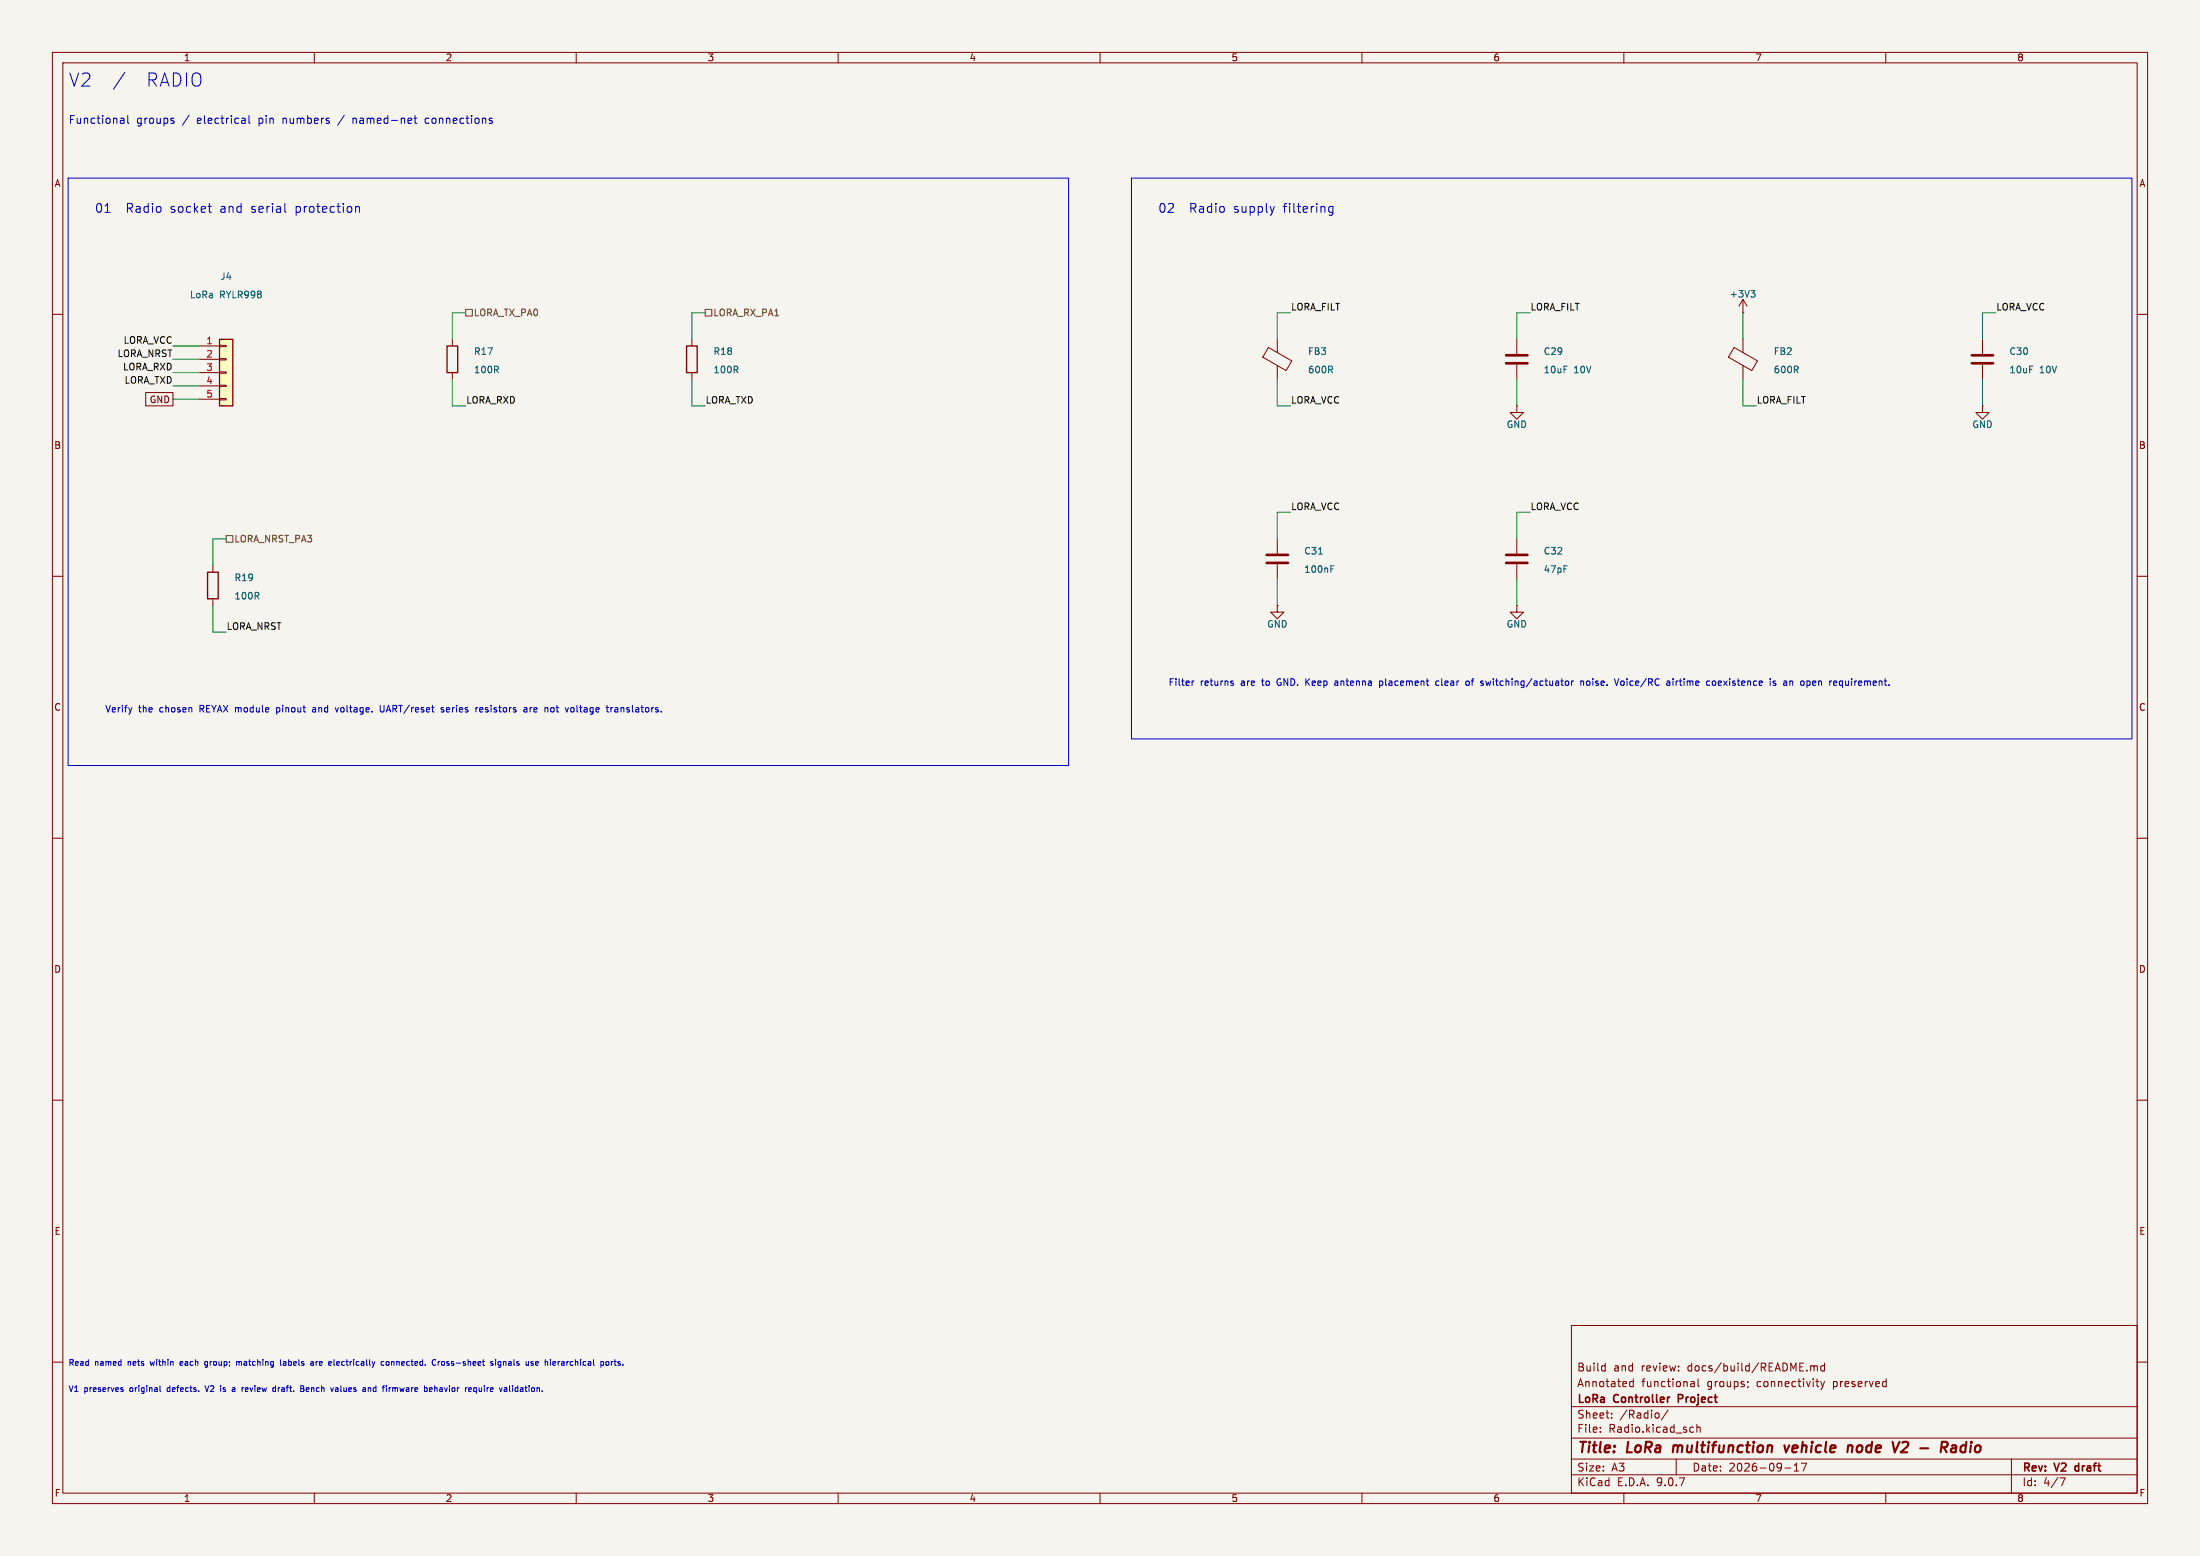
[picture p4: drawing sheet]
<svg xmlns="http://www.w3.org/2000/svg" width="420mm" height="297mm" viewBox="0 0 420 297" stroke-linecap="round" stroke-linejoin="round" font-family="sans-serif">
<path d="M0 0h420v297h-420z" fill="#f5f4ef" stroke="#f5f4ef" stroke-width=".19"/>
<g fill="none" stroke="#840000" stroke-width=".19">
<path d="M10 10h400v277h-400zM12 12h396v273h-396zM60 10v2M110 10v2M160 10v2M210 10v2M260 10v2M310 10v2M360 10v2M10 60h2M132.1 64.8v1.2M132.1 71.1v1.3"/>
<path d="M242.1 66.3l4.5 2.6-1.1 1.8-4.4-2.5zM243.8 64.8v2.5M243.8 69.8v2.6M289.6 77.5v1.2h1.2l-1.2 1.3-1.3-1.3h1.3M289.6 77.5h.1M289.6 64.8v2.8M289.6 69.6v2.8M408 60h2M10 110h2M40.6 108v1.2M40.6 114.3v1.3M408 110h2"/>
<path d="M10 160h2M408 160h2M10 210h2M408 210h2M300 253h108v32h-108zM10 260h2M300 278.5h108M300 274.5h108M300 268.5h108M305.5 273.2v.2M305.5 272.5v.1M306 260.7l.4 .1"/>
<path d="M306.4 260.2v1.5M306.4 261.6l-.4 .1M307.7 270.5v.2M307.7 269.8v.1M311.1 264.4l.3 .3 .4-.1M311.8 263.2v1.5M311.8 263.8l-.4-.1-.3 .3M316.6 269.8l.1 .2-.1 .6M318.4 269.1l-1.2 1.9M320 278.5v3M322.8 264.6h.6M322.8 263.8h.6v.9"/>
<path d="M322.9 272.4l.4 .1M323.3 273.3l-.4 .1M323.4 264l-.6 .2M323.9 272.5l.3-.1 .3 .1 .1 .9M323.9 271.9v1.5M324.2 263.2v1.3l.2 .2M333.7 263.8v.1M333.7 264.6l-.1 .3M342.5 279.7l.4-.4v1.5M343.9 279.3h1l-.7 1.5M345.7 260.8l.4-.1 .2 .2M345.7 260.7v1"/>
<path d="M346.3 260.9l.2-.2 .4 .1v.9M346.3 260.9v.8M346.7 263.7h.5M347.1 264.7h.1M347.6 263.7l.3 1M347.9 264.7l-.3 .5M348.3 263.7l-.4 1M348.3 260.8l-.4-.1-.3 .3 .1 .6h.6M348.3 260.2v1.5M384 278.5v6.5M408 260h2M60 285v2"/>
<path d="M110 285v2M160 285v2M210 285v2M260 285v2M300 281.5h108M310 285v2M340.7 280.2h1.2M342.5 280.8h.9M360 285v2M393.2 282.1h1l-.6 1.5"/>
</g>
<path d="M320.4 267h.6M321 266.2h-.6v1.5M396.2 279.9v.7" fill="none" stroke="#840000" stroke-width=".3"/>
<path d="M319.5 275.9l-.2 1.3M340.6 275.9l.4 1.3 .6-1.3M352.8 276.1a.49 .49 0 0 1 .9 .1l-.2 1M364.1 275.3l-.6-.1-.3 .2M364.1 276.1l-1.2 1.1h1.2M371.7 276.1a.51 .51 0 0 0-.2-.9h-.8l-.2 2M372.5 277.1h.8M372.6 276h.8l-.1 1.2M373.4 276.3l-.8 .2M374.7 275.9l-.4 .4-.1 .5 .2 .3 .6 .1" fill="none" stroke="#840000" stroke-width=".4"/>
<path d="M287.5 67.8h4.1M287.5 69.3h4.1" fill="none" stroke="#840000" stroke-width=".51"/>
<path d="M131.1 66h2v5.1h-2zM39.6 109.2h2.1v5.1h-2.1z" fill="none" stroke="#840000" stroke-width=".25"/>
<path d="M41.9 64.8h2.5v12.7h-2.5z" fill="#ffffc2"/>
<path d="M41.9 64.8h2.5v12.7h-2.5zM85.3 66h2.1v5.1h-2.1z" fill="none" stroke="#840000" stroke-width=".25"/>
<g fill="none" stroke="#840000" stroke-width=".19">
<path d="M332.7 59.7h.1M332.7 57.2v2.5M332.7 57.2l-.7 1.2M332.7 57.2l.8 1.2M27.8 74.9h5.2v2.6h-5.2zM38.1 66h3.8M38.1 68.6h3.8M38.1 71.1h3.8M38.1 73.7h3.8M38.1 76.2h3.8M41.9 65.9h1.3v.3h-1.3zM41.9 68.5h1.3v.2h-1.3z"/>
<path d="M41.9 71h1.3v.2h-1.3zM41.9 73.5h1.3v.3h-1.3zM41.9 76.1h1.3v.2h-1.3zM86.4 64.8v1.2M86.4 71.1v1.3M331 66.3l4.5 2.6-1.1 1.8-4.4-2.5zM332.7 64.8v2.5M332.7 69.8v2.6M378.5 77.5v1.2h1.2l-1.2 1.3-1.3-1.3h1.3M378.5 77.5h.1M378.5 64.8v2.8M378.5 69.6v2.8"/>
<path d="M243.8 115.6v1.2h1.3l-1.3 1.3-1.2-1.3h1.2M243.8 115.6h.1M243.8 102.9v2.8M243.8 107.7v2.8M289.6 115.6v1.2h1.2l-1.2 1.3-1.3-1.3h1.3M289.6 115.6h.1M289.6 102.9v2.8M289.6 107.7v2.8"/>
</g>
<path d="M376.4 67.8h4.1M376.4 69.3h4.1M241.8 105.9h4.1M241.8 107.4h4.1M287.5 105.9h4.1M287.5 107.4h4.1" fill="none" stroke="#840000" stroke-width=".51"/>
<path d="M334.3 55.4h.7l-.4 .5M334.8 55.9l.2 .3v.3l-.2 .2M251.7 105.8h.7M254.1 108.6h.4M254.1 108h.6" fill="none" stroke="#006464" stroke-width=".19"/>
<path d="M88.9 59.1h1.3v1.2h-1.3zM134.6 59.1h1.3v1.2h-1.3zM43.2 102.2h1.2v1.3h-1.2z" fill="none" stroke="#725600" stroke-width=".19"/>
<g fill="none" stroke="#009600" stroke-width=".19">
<path d="M88.9 59.7h-2.5v5.1M134.6 59.7h-2.5v5.1M246.4 59.7h-2.6v5.1M292.1 59.7h-2.5v5.1M332.7 59.7v5.1M381 59.7h-2.5v5.1M33 66h5.1M33 68.6h5.1M33 71.1h5.1M33 73.7h5.1M33 76.2h5.1M86.4 72.4v5.1h2.5"/>
<path d="M132.1 72.4v5.1h2.5M243.8 72.4v5.1h2.6M289.6 72.4v5.1M332.7 72.4v5.1h2.6M378.5 72.4v5.1M246.4 97.8h-2.6v5.1M292.1 97.8h-2.5v5.1M40.6 115.6v5.1h2.6M43.2 102.9h-2.6v5.1M243.8 110.5v5.1M289.6 110.5v5.1"/>
</g>
<g fill="none" stroke="#0000c2" stroke-width=".19">
<path d="M23.8 13.8l-2.1 3.2M13 34h191v112.1h-191zM23.2 22.6h.3l.2 .2v.8M23.7 23.5l-.5 .1M23.7 22.9l-.5 .1M24.4 22.1v1.2l.2 .3M33 23.1l.2 .2-.2 .3M33 22.6h.2M39.7 39.4h.7M46.3 22.6h.3l.2 .2v.8M46.8 23.5l-.5 .1M46.8 22.9l-.5 .1"/>
<path d="M47.5 22.1v1.2l.2 .3M67.4 22.6v1M67.5 22.6l-.1 .1M67.9 39.6l.2-.2 .4 .1 .1 1M67.9 39.4v1.1M79 22.6h.6M79.2 22.1v1.2l.4 .3M81.5 22.6l-.3 .2v.5l.3 .3M93.8 23.1l.2 .2-.2 .3M93.8 22.6h.2M216 34h191v107h-191zM243.3 39.4l-.4 1.1"/>
<path d="M254.5 39.4v1.4l-.4 .3-.4-.1M254.5 39.5l-.5-.1-.4 .3v.5l.2 .3h.7M20 40.5h1M40.2 40.5h.2M54.4 40.5h.2M25.2 135.1l-.3 .8M52.8 135.1v1.2M52.8 135.8l.1 .1M52.9 135.1h-.1M60.1 135.1h-.4M60.1 135.4h-.3l-.1 .2v.2l.4 .1M64 135.1l.3 .8 .3-.8"/>
<path d="M72.6 134.6v1.1l.2 .2 .4-.1 .1-.1v-1.1M84.7 135.1h-.3l-.2 .1 .1 .2 .4 .1v.3h-.5M91.2 135.1l-.3 .1M92 135.1l-.4 .1v.6l.4 .1M92.2 135.4l-.6 .1M100 135.1h.5l.1 .8M100.6 135.4h-.4l-.2 .2 .2 .3 .4-.1M101.2 135.1v.8M101.4 135.1l-.2 .2M105.7 135.1h-.3l-.3 .2 .1 .5 .2 .1 .3-.1M109.1 135.1h.3l.2 .2-.1 .5-.1 .1-.3-.1M116.6 135.1v.8"/>
<path d="M117 135.1l-.4 .2M117.8 135.1h-.4M117.8 135.4h-.3l-.2 .2 .1 .2 .4 .1M227.6 130v.8M227.9 130l-.3 .2M235.1 130h.3M235.1 130.4l.3 .1 .1 .1-.4 .2M255.2 130h-.3M255.3 130.3h-.3l-.2 .2 .1 .3h.4M263.4 130h.3l.2 .1M263.4 130v1.2M263.9 130.7l-.2 .1h-.3"/>
<path d="M274.7 130h-.4l-.2 .2 .1 .6h.5M279.9 130h.3l.3 .2v.4l-.3 .2h-.3l-.1-.2zM283.6 130l.3 .8M299.1 130h.3l.1 .2-.1 .5-.3 .1M300 130v.8M300.4 130l-.4 .2M301.8 130.1l.2-.1h.3v.8M301.8 130v.8M303.1 130l-.2 .2v.4l.2 .2M309 129.6l-.4 1.2M309.9 130h-.3l-.2 .2 .1 .5 .1 .1h.3M318.3 130h.4l.1 .8"/>
<path d="M318.8 130.8h-.5M318.8 130.3h-.5M319.4 129.6v.1M319.4 130v.8M326.3 130h.1M326.4 130.8h-.1M326.9 130.1l.2-.1 .4 .1v.5l-.1 .2h-.3l-.2-.1zM339 130h-.3l-.2 .2v.1l.5 .2v.3h-.5M346.5 130l-.5 .2 .1 .6h.4M346.7 130.3l-.7 .1M351.2 130h.5M351.2 130.8h.5"/>
<path d="M351.7 130v1.2M34.7 259.9l-.3 .1v.6h.3M39.5 259.9l-.4 .2v.4l.4 .1M45.2 260l.3-.1 .1 .1M45.2 259.9v.7M45.8 259.9l-.2 .1M53.5 259.5v1l.2 .1M54.4 259.9h-.3M59.4 259.9h.4v.7M60.3 259.9v.7M60.5 259.9l-.2 .2M63.8 259.5v1l.1 .1"/>
<path d="M73.3 259.9h-.3l-.2 .2 .1 .5h.4M73.8 259.9h.3l.2 .2v.3l-.2 .2-.4-.2zM82.7 259.6h.5M83.7 259.9v.7M84 259.9l-.3 .2M84.3 260v.5M94.1 259.9h-.3l-.1 .1v.2l.4 .1v.3h-.4M94.6 259.5v.1M94.6 259.9v.7M95.6 259.9h-.3l-.2 .2 .1 .5h.4M95.6 259.9v.9l-.2 .2-.3-.1M101.4 259.9h.4"/>
<path d="M102.7 259.9h-.3l-.1 .1v.6h.4M106.5 259.9v.7M106.7 259.9l-.2 .2M115.8 259.9h.2l.2 .2v.3l-.2 .2-.3-.2zM116.7 259.9v.7M117 259.9l-.3 .2M117.2 259.9h.5M117.4 259.5v1l.1 .1M23.2 265.2l.3 .1v.2l-.3 .1M23.2 264.9h.3M30.5 264.5v1l.2 .1M34.9 260.1l-.5 .1"/>
<path d="M39.1 260.9h.4M39.1 264.5l.4 1.1M44.5 264.9l.3 .1v.6M44.8 265.6h-.3M44.8 265.1l-.3 .1M45.6 260v.6M47.2 264.9l-.4 .1 .1 .6h.3M47.4 265.1l-.6 .1M52.3 264.9h.3M52.6 265.6h-.3M52.6 264.5v1.1M53.1 264.9v.7"/>
<path d="M53.2 264.9l-.1 .2M54.5 260.2l-.4 .1v.3h.4M57.4 264.5l.5 .1 .1 .2-.2 .2M57.4 265h.4M57.8 265l.2 .2v.3l-.6 .1M58.8 264.9l-.3 .1v.6h.3M59 265.1l-.5 .1M59.3 260.5l.2 .1h.3M59.8 260.1l-.5 .2M64.1 264.9h.4v.7M64.5 265.1l-.5 .2 .2 .3h.3M70.3 265l.4-.1 .1 .7"/>
<path d="M70.3 264.9v.7M74.5 264.9h.1M75 264.9v.7M75.1 264.9l-.1 .1M82 265.2l.5-.1v-.2h-.4l-.1 .1v.6h.5M83 264.5v1.1M83.2 260.5l-.5 .1M83.4 264.9l-.4 .1M90.9 264.9h-.3l-.2 .2 .1 .5h.4M90.9 264.9v1.1M97.3 264.5v1l.1 .1M97.9 264.5v.1"/>
<path d="M97.9 264.9v.7M101.4 260.2l.4 .1v.2l-.1 .1h-.3M102.8 260.1l-.5 .1"/>
</g>
<g font-size="3.5" fill="#0000c2">
<text x="13" y="16.7">V2</text>
<text x="27.6" y="16.7">RADIO</text>
</g>
<g font-size="2.8" fill="#840000">
<text x="301" y="277.9">Title:</text>
<text x="310.6" y="277.9">LoRa</text>
<text x="320.2" y="277.9">multifunction</text>
<text x="342.3" y="277.9">vehicle</text>
<text x="355.1" y="277.9">node</text>
<text x="364.6" y="277.9">V2</text>
<text x="370.6" y="277.9">-</text>
<text x="375.4" y="277.9">Radio</text>
</g>
<g font-size="2.4" fill="#0000c2">
<text x="18" y="40.7">01</text>
<text x="24.1" y="40.7">Radio</text>
<text x="32.6" y="40.7">socket</text>
<text x="42.2" y="40.7">and</text>
<text x="48.2" y="40.7">serial</text>
<text x="56.8" y="40.7">protection</text>
<text x="221" y="40.7">02</text>
<text x="227.1" y="40.7">Radio</text>
<text x="235.6" y="40.7">supply</text>
<text x="245.2" y="40.7">filtering</text>
</g>
<g font-size="2.1" fill="#0000c2">
<text x="13" y="23.7">Functional</text>
<text x="26" y="23.7">groups</text>
<text x="34.9" y="23.7">/</text>
<text x="37.8" y="23.7">electrical</text>
<text x="49.6" y="23.7">pin</text>
<text x="54.4" y="23.7">numbers</text>
<text x="65.2" y="23.7">/</text>
<text x="68" y="23.7">named-net</text>
<text x="82" y="23.7">connections</text>
</g>
<g font-size="2.1" fill="#840000">
<text x="301" y="262">Build</text>
<text x="308" y="262">and</text>
<text x="313.4" y="262">review:</text>
<text x="322.3" y="262">docs/build/README.md</text>
<text x="301" y="268.2">LoRa</text>
<text x="301" y="265">Annotated</text>
<text x="308.2" y="268.2">Controller</text>
<text x="313.4" y="265">functional</text>
<text x="321" y="268.2">Project</text>
<text x="325.9" y="265">groups;</text>
<text x="335.5" y="265">connectivity</text>
<text x="350.2" y="265">preserved</text>
<text x="301" y="273.7">File:</text>
<text x="301" y="271">Sheet:</text>
<text x="307.1" y="273.7">Radio.kicad_sch</text>
<text x="309.2" y="271">/Radio/</text>
<text x="301" y="281.1">Size:</text>
<text x="307.6" y="281.1">A3</text>
<text x="323" y="281.1">Date:</text>
<text x="330" y="281.1">2026-09-17</text>
<text x="386" y="281.3">Rev:</text>
<text x="392.4" y="281.3">V2</text>
<text x="396.8" y="281.3">draft</text>
<text x="301" y="283.9">KiCad</text>
<text x="308.7" y="283.9">E.D.A.</text>
<text x="316.3" y="283.9">9.0.7</text>
<text x="386" y="283.9">Id:</text>
<text x="390.1" y="283.9">4/7</text>
</g>
<g font-size="1.8" fill="#840000">
<text x="35" y="11.9">1</text>
<text x="85" y="11.9">2</text>
<text x="135" y="11.9">3</text>
<text x="185" y="11.9">4</text>
<text x="235" y="11.9">5</text>
<text x="285" y="11.9">6</text>
<text x="335" y="11.9">7</text>
<text x="385" y="11.9">8</text>
<text x="10.3" y="35.9">A</text>
<text x="408.3" y="35.9">A</text>
<text x="28.5" y="77.2">GND</text>
<text x="10.3" y="85.9">B</text>
<text x="408.2" y="85.9">B</text>
<text x="10.3" y="135.9">C</text>
<text x="408.2" y="135.9">C</text>
<text x="10.3" y="185.9">D</text>
<text x="408.2" y="185.9">D</text>
<text x="10.3" y="235.9">E</text>
<text x="408.3" y="235.9">E</text>
<text x="10.3" y="285.9">F</text>
<text x="35" y="286.9">1</text>
<text x="85" y="286.9">2</text>
<text x="135" y="286.9">3</text>
<text x="185" y="286.9">4</text>
<text x="235" y="286.9">5</text>
<text x="285" y="286.9">6</text>
<text x="335" y="286.9">7</text>
<text x="385" y="286.9">8</text>
<text x="408.3" y="285.9">F</text>
</g>
<g font-size="1.8" fill="#006464">
<text x="42" y="53.6">J4</text>
<text x="36.2" y="57.1">LoRa</text>
<text x="41.9" y="57.1">RYLR998</text>
<text x="330.1" y="57">+3V3</text>
<text x="90.4" y="71.4">100R</text>
<text x="90.4" y="67.9">R17</text>
<text x="136.1" y="71.4">100R</text>
<text x="136.1" y="67.9">R18</text>
<text x="249.6" y="67.9">FB3</text>
<text x="249.6" y="71.4">600R</text>
<text x="294.6" y="67.9">C29</text>
<text x="294.6" y="71.4">10uF</text>
<text x="300.4" y="71.4">10V</text>
<text x="338.5" y="67.9">FB2</text>
<text x="338.5" y="71.4">600R</text>
<text x="383.5" y="67.9">C30</text>
<text x="383.5" y="71.4">10uF</text>
<text x="389.3" y="71.4">10V</text>
<text x="287.5" y="81.9">GND</text>
<text x="376.4" y="81.9">GND</text>
<text x="248.9" y="106">C31</text>
<text x="294.6" y="106">C32</text>
<text x="44.7" y="111.1">R19</text>
<text x="248.9" y="109.5">100nF</text>
<text x="294.6" y="109.5">47pF</text>
<text x="44.7" y="114.6">100R</text>
<text x="241.8" y="120">GND</text>
<text x="287.5" y="120">GND</text>
</g>
<g font-size="1.8" fill="#0f0f0f">
<text x="246.4" y="59.3">LORA_FILT</text>
<text x="292.1" y="59.3">LORA_FILT</text>
<text x="381" y="59.3">LORA_VCC</text>
<text x="23.5" y="65.7">LORA_VCC</text>
<text x="22.4" y="68.2">LORA_NRST</text>
<text x="23.4" y="70.8">LORA_RXD</text>
<text x="23.7" y="73.3">LORA_TXD</text>
<text x="88.9" y="77.1">LORA_RXD</text>
<text x="134.6" y="77.1">LORA_TXD</text>
<text x="246.4" y="77.1">LORA_VCC</text>
<text x="335.3" y="77.1">LORA_FILT</text>
<text x="246.4" y="97.4">LORA_VCC</text>
<text x="292.1" y="97.4">LORA_VCC</text>
<text x="43.2" y="120.3">LORA_NRST</text>
</g>
<g font-size="1.8" fill="#a90000">
<text x="39.3" y="65.8">1</text>
<text x="39.3" y="68.3">2</text>
<text x="39.3" y="70.9">3</text>
<text x="39.3" y="73.4">4</text>
<text x="39.3" y="75.9">5</text>
</g>
<g font-size="1.8" fill="#725600">
<text x="90.4" y="60.6">LORA_TX_PA0</text>
<text x="136.1" y="60.6">LORA_RX_PA1</text>
<text x="44.6" y="103.7">LORA_NRST_PA3</text>
</g>
<g font-size="1.8" fill="#0000c2">
<text x="223" y="131">Filter</text>
<text x="229.1" y="131">returns</text>
<text x="237" y="131">are</text>
<text x="241.2" y="131">to</text>
<text x="244.3" y="131">GND. Keep</text>
<text x="255.7" y="131">antenna</text>
<text x="264.4" y="131">placement</text>
<text x="275.4" y="131">clear</text>
<text x="281.3" y="131">of</text>
<text x="284.4" y="131">switching/actuator</text>
<text x="303.6" y="131">noise.</text>
<text x="310.4" y="131">Voice/RC</text>
<text x="320.5" y="131">airtime</text>
<text x="328.3" y="131">coexistence</text>
<text x="340.6" y="131">is</text>
<text x="343.4" y="131">an</text>
<text x="346.9" y="131">open</text>
<text x="352.6" y="131">requirement.</text>
<text x="20" y="136.1">Verify</text>
<text x="26.4" y="136.1">the</text>
<text x="30.6" y="136.1">chosen</text>
<text x="38.4" y="136.1">REYAX module</text>
<text x="53.4" y="136.1">pinout</text>
<text x="60.5" y="136.1">and</text>
<text x="65.1" y="136.1">voltage.</text>
<text x="73.8" y="136.1">UART/reset</text>
<text x="85.7" y="136.1">series</text>
<text x="92.5" y="136.1">resistors</text>
<text x="101.9" y="136.1">are</text>
<text x="106.1" y="136.1">not</text>
<text x="110.3" y="136.1">voltage</text>
<text x="118.3" y="136.1">translators.</text>
</g>
<g font-size="1.5" fill="#0000c2">
<text x="13" y="260.7">Read</text>
<text x="18.1" y="260.7">named</text>
<text x="24.6" y="260.7">nets</text>
<text x="29.1" y="260.7">within</text>
<text x="35" y="260.7">each</text>
<text x="40" y="260.7">group;</text>
<text x="46.2" y="260.7">matching</text>
<text x="54.8" y="260.7">labels</text>
<text x="60.9" y="260.7">are</text>
<text x="64.6" y="260.7">electrically</text>
<text x="74.8" y="260.7">connected.</text>
<text x="84.8" y="260.7">Cross-sheet</text>
<text x="96.2" y="260.7">signals</text>
<text x="103.1" y="260.7">use</text>
<text x="107" y="260.7">hierarchical</text>
<text x="117.9" y="260.7">ports.</text>
<text x="13" y="265.7">V1</text>
<text x="16.1" y="265.7">preserves</text>
<text x="24.9" y="265.7">original</text>
<text x="32.3" y="265.7">defects.</text>
<text x="39.9" y="265.7">V2</text>
<text x="42.9" y="265.7">is</text>
<text x="45.4" y="265.7">a</text>
<text x="47.5" y="265.7">review</text>
<text x="53.7" y="265.7">draft.</text>
<text x="59.2" y="265.7">Bench</text>
<text x="65.2" y="265.7">values</text>
<text x="71.6" y="265.7">and</text>
<text x="75.6" y="265.7">firmware</text>
<text x="83.8" y="265.7">behavior</text>
<text x="91.8" y="265.7">require</text>
<text x="98.6" y="265.7">validation.</text>
</g>
</svg>
